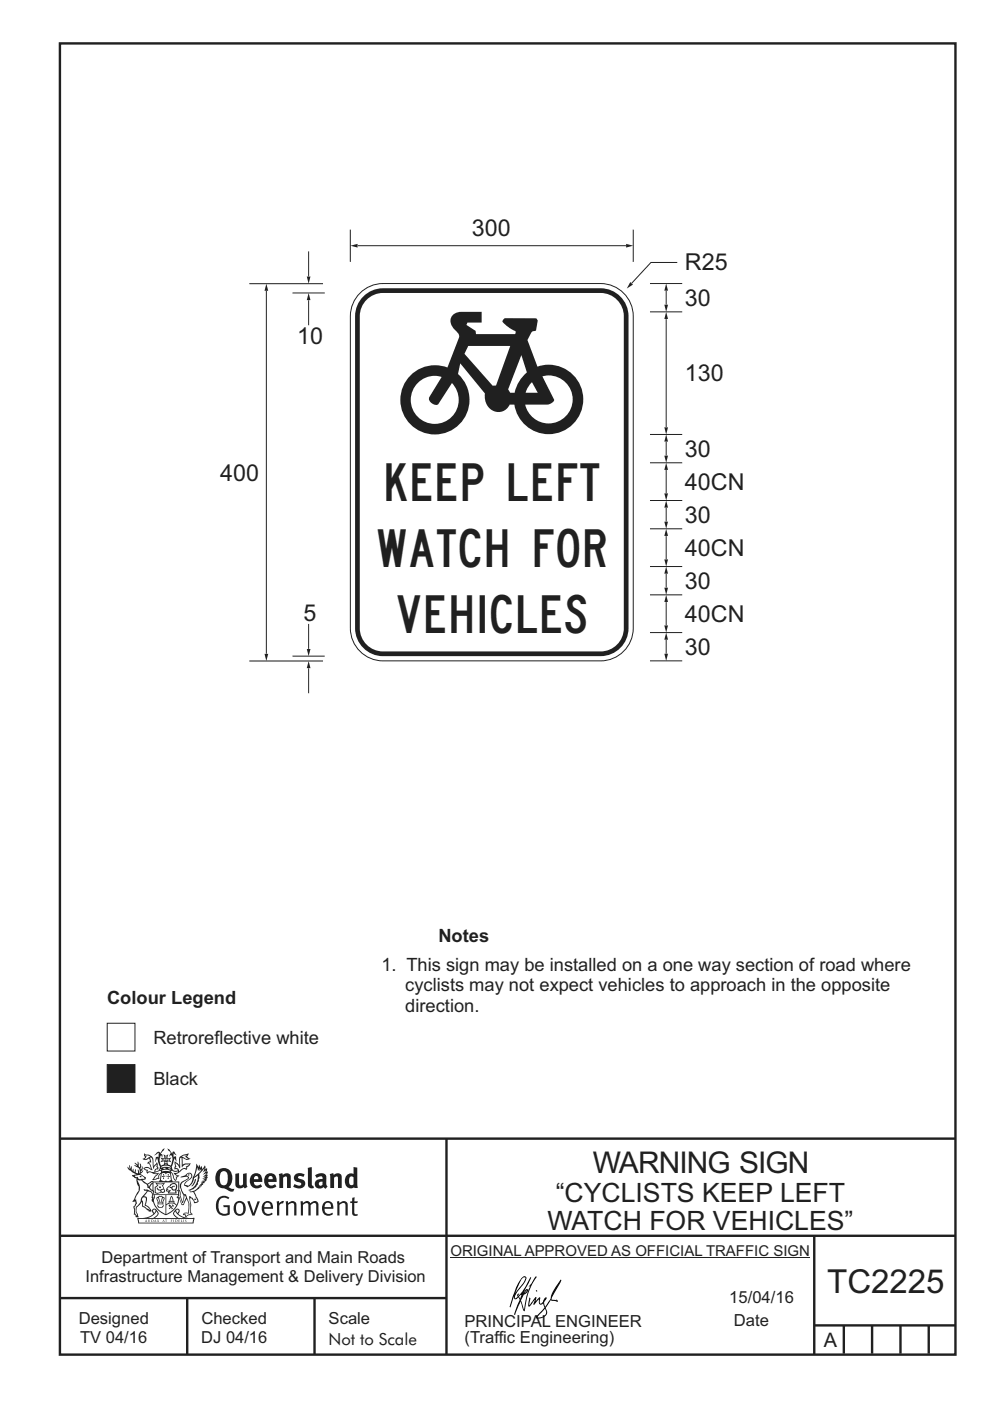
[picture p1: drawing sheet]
<svg xmlns="http://www.w3.org/2000/svg" width="210mm" height="297mm" viewBox="0 0 210 297" stroke-linecap="round" stroke-linejoin="round" font-family="sans-serif">
<g fill="none" stroke="#231f20" stroke-width=".51">
<path d="M12.7 9.2h190v278h-190zM12.7 241.4h190M94.7 241.4v45.8M12.7 262h190M12.7 275.2h82M39.7 275.2v12M66.7 275.2v12M172.7 262.2v25M172.7 281h30M179 281v6M185 281v6M191 281v6"/>
<path d="M197 281v6"/>
</g>
<path d="M95.5 266.7h76.3" fill="none" stroke="#231f20" stroke-width=".21"/>
<g fill="#231f20">
<path d="M47 248.5a2.55 2.55 0 0 0 0 2.7l.3 .1a.81 .81 0 0 0 1-.9v-.6a1.04 1.04 0 0 0-1.1-1.5zM46.3 248.1a1.82 1.82 0 0 1 2.1-.2 1.82 1.82 0 0 1 .9 1.9 2.29 2.29 0 0 1-.8 1.9l.7 .3h.5l-.2 .6a2.87 2.87 0 0 1-2-.7 2.12 2.12 0 0 1-1.7-3.1z" fill-rule="evenodd"/>
<path d="M49.9 248.9l.8-.2v2a.46 .46 0 0 0 .2 .6 .46 .46 0 0 0 .7-.2v-2.2l.7-.2v2.4l.2 .5-.6 .4-.2-.3a1.02 1.02 0 0 1-1.2 .2 1.02 1.02 0 0 1-.6-1.1z" fill-rule="evenodd"/>
<path d="M54 249.5l-.1 .5h.9a.49 .49 0 0 0-.2-.6 .49 .49 0 0 0-.6 .1zM53.4 249.2a1.34 1.34 0 0 1 1.6-.3 1.34 1.34 0 0 1 .6 1.5v.2h-1.7a.77 .77 0 0 0 .5 .8 .77 .77 0 0 0 .9-.3l.3 .4a1.59 1.59 0 0 1-2.1 .2 1.59 1.59 0 0 1-.4-2z" fill-rule="evenodd"/>
<path d="M57 249.5l-.1 .5h.9a.49 .49 0 0 0-.2-.6 .49 .49 0 0 0-.6 .1zM56.4 249.2a1.34 1.34 0 0 1 1.6-.3 1.34 1.34 0 0 1 .7 1.5v.2h-1.8a.77 .77 0 0 0 .5 .8 .77 .77 0 0 0 .9-.3l.3 .4a1.59 1.59 0 0 1-2 .2 1.59 1.59 0 0 1-.5-2z" fill-rule="evenodd"/>
<path d="M59.1 248.9l.8-.2 .1 .4a.95 .95 0 0 1 1-.3 .95 .95 0 0 1 .7 .8v2.3h-.8v-2.3a.46 .46 0 0 0-.8 .1v2.2h-.9z" fill-rule="evenodd"/>
<path d="M62.5 249.1a1.75 1.75 0 0 1 2.1-.1l-.2 .5-.6-.2a.43 .43 0 0 0-.6 .3l.4 .3a1.04 1.04 0 0 1 1.2 1.2 1.04 1.04 0 0 1-1.4 .9l-1.2-.4 .3-.6 1 .4 .4-.4a.88 .88 0 0 0-1-.5l-.4-.2-.1-.4z" fill-rule="evenodd"/>
<path d="M65.3 247.6l.8-.2 .1 3.8 .2 .2 .2 .5a.88 .88 0 0 1-1-.1 .88 .88 0 0 1-.3-1z" fill-rule="evenodd"/>
<path d="M67.8 250.6a.43 .43 0 0 0-.1 .7 .43 .43 0 0 0 .7-.1v-.7zM66.8 249.2a1.7 1.7 0 0 1 2.4 .1v1.8l.3 .4-.4 .5-.5-.3a1.03 1.03 0 0 1-1.7-.2 1.03 1.03 0 0 1 .8-1.5h.7v-.4a.8 .8 0 0 0-1.2 .1z" fill-rule="evenodd"/>
<path d="M69.9 248.9l.8-.2 .1 .4a.95 .95 0 0 1 1-.3 .95 .95 0 0 1 .7 .8v2.3h-.8v-2.3a.46 .46 0 0 0-.8 .1v2.2h-.8z" fill-rule="evenodd"/>
<path d="M74.3 249.5a1.48 1.48 0 0 0 0 1.7l.4 .1 .3-.2v-1.5l-.3-.2zM75 247.4l.8 .2 .1 4.3h-.7l-.1-.2a1.26 1.26 0 0 1-1.4 0 1.26 1.26 0 0 1-.6-1.3 1.29 1.29 0 0 1 .5-1.3 1.29 1.29 0 0 1 1.4-.2z" fill-rule="evenodd"/>
<path d="M46.4 253.9a1.72 1.72 0 0 1 2.2 0l-.2 .3a1.24 1.24 0 0 0-1.4-.1 1.24 1.24 0 0 0-.7 1.3 1.49 1.49 0 0 0 1.3 2l.7-.2v-1.3h-.9l-.1-.4h1.4v2a1.93 1.93 0 0 1-2.2-.1 1.93 1.93 0 0 1-.7-2.2l.2-.7z" fill-rule="evenodd"/>
<path d="M50.3 255.2a1.65 1.65 0 0 0 .3 2.2 .99 .99 0 0 0 1-1.5 .78 .78 0 0 0-.4-.8 .78 .78 0 0 0-.9 .1zM50 254.9a1.33 1.33 0 0 1 1.6-.1 1.33 1.33 0 0 1 .5 1.5 1.31 1.31 0 0 1-1.3 1.5 1.31 1.31 0 0 1-1.3-1.6l.1-.5z" fill-rule="evenodd"/>
<path d="M52.5 254.7l.4-.1 .9 2.6 .8-2.5h.5l-1.1 3h-.5z" fill-rule="evenodd"/>
<path d="M56.2 255.2l-.2 .7h1.4a.7 .7 0 0 0-.3-.8 .7 .7 0 0 0-.9 .1zM55.9 255a1.22 1.22 0 0 1 1.5-.2 1.22 1.22 0 0 1 .5 1.5h-1.9a.93 .93 0 0 0 .5 1 .93 .93 0 0 0 1.2-.2l.1 .3a1.43 1.43 0 0 1-1.7 .1 1.43 1.43 0 0 1-.6-1.7z" fill-rule="evenodd"/>
<path d="M58.7 254.8l.4-.2 .1 .5 .4-.3 .6-.2-.2 .6a.66 .66 0 0 0-.8 .6v1.9h-.4z" fill-rule="evenodd"/>
<path d="M60.6 254.8l.4-.2 .1 .5a.94 .94 0 0 1 1-.4 .94 .94 0 0 1 .8 .7v2.3h-.5l-.1-2.5a.81 .81 0 0 0-1.2 .3v2.2h-.4z" fill-rule="evenodd"/>
<path d="M63.7 254.7l.5-.1 .1 .5 .4-.3a.78 .78 0 0 1 1.1 .3 .9 .9 0 0 1 1-.5 .9 .9 0 0 1 .7 .8v2.3h-.4l-.1-2.5a.67 .67 0 0 0-1.1 .3v2.2h-.5v-2.4l-.4-.2-.7 .4v2.2h-.5z" fill-rule="evenodd"/>
<path d="M69 255.2l-.2 .7h1.4a.7 .7 0 0 0-.3-.8 .7 .7 0 0 0-.9 .1zM68.7 255a1.22 1.22 0 0 1 1.5-.2 1.22 1.22 0 0 1 .5 1.5h-1.9a.93 .93 0 0 0 .5 1 .93 .93 0 0 0 1.2-.2l.1 .3a1.44 1.44 0 0 1-1.7 .1 1.44 1.44 0 0 1-.6-1.7z" fill-rule="evenodd"/>
<path d="M71.4 254.8l.5-.2 .1 .5a.94 .94 0 0 1 1-.4 .94 .94 0 0 1 .7 .7v2.3h-.4l-.1-2.5a.81 .81 0 0 0-1.2 .3v2.2h-.5z" fill-rule="evenodd"/>
<path d="M74.7 254l.5-.2v.9h.7l-.1 .4h-.7l.1 2.2 .1 .1h.5l.1 .3a.75 .75 0 0 1-1.2-.6v-2h-.4v-.4h.4z" fill-rule="evenodd"/>
<path d="M30.8 244.9l1.1 .3-.9 .5h-.4l.5-.5zM31.8 245.5l.2-.1a2.44 2.44 0 0 1 .4 2l.1 .4 .7-1-.1 .6 .3 .3a.57 .57 0 0 0-.6 .8l-1-.2-.5 .2 .1-.5-.7-.2 .6-.2 1 .5 .1-.1-.6-1.3-.2-.1 .5-.1zM30.7 244.5l-.2 .4 .3 .4-.6 .4a1.04 1.04 0 0 0 1.4-.1l.2 .7h-.4l-.2 .4a.94 .94 0 0 1 .9 1.1l-.2-.1a1.16 1.16 0 0 0-1.5-.1l.3 .4 .4 .2 .1 .5 .2 .2v-.2a.94 .94 0 0 1 1.1 .2h.9l-1.2 1.2a1.13 1.13 0 0 0 1.2-.2l.4-.1-.1-.4 .5-.7a.83 .83 0 0 0-.6 1.1l-.3-.1-.7 .3 1.1-1.4-.5 .2-.5-.1 1.3-.5-.2-.2-.8 .4v-.3l.2-.2 .3 .1 .1-.3-.2-.4v-.6l-.2-.3-.6 .9v-.7a1.42 1.42 0 0 0-1.7-1.8z" fill-rule="evenodd"/>
<path d="M38.5 245.3l.5-.3 .7-.1-.6 .3 .8 .5h-.3zM38.3 245.5h.2l.1 2a1.69 1.69 0 0 1 1.5-.7l-.7 .5 .1 .5a1.1 1.1 0 0 0-1.5 .6l-.1-.5-.2-.2h-.5l.2-.4-.2-.7a1.42 1.42 0 0 1 .8 1.1l.2-.1zM37.1 246.2l.1 1-.2 .3v.5l.6-.1 .1 .2a.96 .96 0 0 1-1.1-.1l-.1 .1a1.06 1.06 0 0 0 1.3 .2v.1a.72 .72 0 0 1-1 .2l.3 .5 .6 .3-.4 .1-.1 .7-.3-.4-.3-1.1-.4-.4 .4 .9a1.54 1.54 0 0 0 .6 1.2l.2-.3a.58 .58 0 0 1 .5-.7l.1-.2h-.3l-.4-.3 .9-.5a.93 .93 0 0 1 1.1-.5l.1 .2 .2-.1 .1-.5a.99 .99 0 0 0 .7-.9l-1.3 .1-.4 .3v-1.5l.9 .4 .8-.3h-.3l-.5-.4 .4-.7-.7 .2a1.46 1.46 0 0 0-1.3 2.1v.4l-.2-.4z" fill-rule="evenodd"/>
<path d="M35.6 248.9l.2 .1-.1 .4h.3l-.3 .1v.5l-.1-.6h-.3l.3-.1z" fill-rule="evenodd"/>
<path d="M34.6 248.9l.2 .1-.1 .3 .4 .1h-.4v.6l-.1-.5-.3-.1h.3z" fill-rule="evenodd"/>
<path d="M34.3 248.8a.57 .57 0 0 1 .9 .2 .57 .57 0 0 1 .9-.2l.2 1.4-.2 .1a.57 .57 0 0 1-.9-.1 .69 .69 0 0 1-1.1 0zM34.2 248.1l-.3 2.1-.2 .4h2.9l-.1-.4-.3-2.1h-.2v.3l-.8-.1-.9 .1 .1-.3z" fill-rule="evenodd"/>
<path d="M34.2 252.4a.3 .3 0 0 0 .6 0 .3 .3 0 0 0-.6 0zM33.3 251l.3 .3-.3 .3a.79 .79 0 0 0 0 1.3l.8-.2-.1-.3a.55 .55 0 0 1-.7-.6h.1l.1 .3 .4 .1 .8-.2-.4-.7 .4-.3-.7 .1zM33 250.7l1.1 .2 .9-.2-.4 .7 .4 1.1a.56 .56 0 0 1-.8 .3l-.2 .1a.73 .73 0 0 1-.9 .1 .73 .73 0 0 1-.3-.9v-.4l.5-.4z" fill-rule="evenodd"/>
<path d="M35.6 251.9l.7-.5a.58 .58 0 0 1 1-.1 .58 .58 0 0 1-.5 .9l-.2-.3a.43 .43 0 0 1 .6-.3v-.1a.57 .57 0 0 0-.8 .2l-.2-.1-.3 .2 .4 .1a.55 .55 0 0 0 .9 .5v.5h-1.3l.3-.4-.1-.2-.6 .1 .2-.2-.2-.1zM35.4 251.8l-.1 .2a.39 .39 0 0 0 .2 .7l.3-.1-.2 .5h1.9l-.1-.8a.86 .86 0 0 0-.1-1.4 .86 .86 0 0 0-1.3 .4z" fill-rule="evenodd"/>
<path d="M36 254.8h.8v.2h-.8zM36.4 253.8l.2 .8h-.4zM36.4 253.5l-.3 .5-.1 .6h-.2v.4l-.7 .4 .1 .2a1.48 1.48 0 0 1 2.2 .1l.2-.1-.6-.5v-.5h-.2l-.1-.6z" fill-rule="evenodd"/>
<path d="M35.8 255.4l.3 .1 .2 .3 .3-.2-.2-.2a.38 .38 0 0 1 .4 .5l-.1-.2-.3 .3 .3 .2-.3 .2-.1-.3-.4 .3-.1-.2 .4-.3-.2-.1-.1 .1z" fill-rule="evenodd"/>
<path d="M34.5 254h.2v.2l-.3 .6h-.1zM33.6 255.3h.9v.2a.55 .55 0 0 1-.8 .4v-.2h-.2zM33.4 254h.2l.2 .8h-.2zM33.6 255h.8l.1 .1-.8 .1zM33.8 253.7h.5l-.2 1.1h-.2zM33.3 253.8l-.1 .3 .3 1.2a.48 .48 0 0 0-.1 .5 .48 .48 0 0 0 .4 .3l.6-.1a.49 .49 0 0 0 .2-.7l.3-1.2-.1-.3a1.42 1.42 0 0 0-1.5 0z" fill-rule="evenodd"/>
<path d="M33.6 251.6h.5l.1 .3h-.4z" fill-rule="evenodd"/>
<path d="M41.3 250.1l.3-.2-.2 .9-.6 .7h-.2l.5-.7z" fill-rule="evenodd"/>
<path d="M39.7 249l.3-.2 .5 .2a.88 .88 0 0 1-.6 1.1 1.22 1.22 0 0 0-.8 1.3l.5 .2a.72 .72 0 0 0 .9-.4l.5-.8 .2-.6 .8-.6v.3a2.85 2.85 0 0 1-2 2.8l.1 .1a2.13 2.13 0 0 0 1.9-1.5l-.1-.2a2.01 2.01 0 0 0 .3-1.8l1.2-1.3-.4 1 .7-.5-.7 1 .8-.4-.8 .8 .7-.1-.9 .5 .8-.1-.8 .4h.7l-.8 .3 .3 .2h-.4l.2 .4-.4-.1 .2 .3h-.4l.1 .3h-.1a2.16 2.16 0 0 1-2 1l.1 .2h.4a.76 .76 0 0 1 .7 .7l.5 1.2-.6 .2a1.45 1.45 0 0 0-1.2-1.3l.3 1.8-.1 1.9 .4 .2a1.07 1.07 0 0 0-1.2 .4v-.3l-.5-.2a.87 .87 0 0 1 1-.1l.1-.7a4.4 4.4 0 0 0-.6-3.1l-.1-.3h-.2a2.16 2.16 0 0 1-.7-2.2l.3-.3 1.2-.8a.55 .55 0 0 0-.4-.7zM37.8 252.4a.76 .76 0 0 1 .3 1.1l.6 1.6 .4-1.7 .2 .1a.61 .61 0 0 1-.1 .9l-.3 .9h-.2l-.7-1.6-.3 .1a1.18 1.18 0 0 0 .1-1.4zM41.8 247.5l.2 .8 .3-.6v.6l.3-.5a1.9 1.9 0 0 1-1.1 1.4l-.3 .3zM38.2 249.6l1.4-.1 .2 .1v.3l-.5 .3a1.26 1.26 0 0 0-1 1.9l.2 .7a1.84 1.84 0 0 1 .2 2l-.4-1.3a.96 .96 0 0 0-.4-1.3l-.4 .3a.78 .78 0 0 1-.1 1.3l.2 .2h.4l.4 1.1a.38 .38 0 0 0 .2 .4 .38 .38 0 0 0 .4-.1l.6-1.2a2.94 2.94 0 0 1 .3 2.5v.5l-.8-.1-.3 .4v.2l.4-.1 .1 .4 .2 .1a1.02 1.02 0 0 1 1.3-.5l-.1-.4-.3-.1 .2-1.7-.3-1.4 .1 .1a1.14 1.14 0 0 1 .7 .9 .63 .63 0 0 0 .9-.2 .63 .63 0 0 0-.2-.8l-.6-1.3 .9-.6 .2-.3 .2-.1v-.2h.3l-.1-.3h.4l-.1-.3 .5-.1-.2-.2 .5-.4 .1-.2-.3 .1 .5-.6-.3 .1 .3-.6-.4 .1 .4-.5v-.3l-.3 .2 .1-.6v-.3l-.4 .3-.1-.8-.5 .8-.2-.7-.2 .5-.3-.8-.1 .6-.5-.8-.1 1.4-.7 1.9a1.81 1.81 0 0 1-.9 1.4l-.6-.2a1.75 1.75 0 0 1 1.1-1.2 .75 .75 0 0 0 .1-1.3 .75 .75 0 0 0-1.2 .5z" fill-rule="evenodd"/>
<path d="M41.2 254.2l.3-.1 .1 .3h-.4z" fill-rule="evenodd"/>
<path d="M29.4 258.4h11.6l-.2 .8h-11.3zM31.3 258.2l.5-.1a2.48 2.48 0 0 0 1.4-1.3l.2 .6-.5 .5-.4 .3zM32.5 256.6l.3-.2 .2 .2-.3 .6zM37.2 256.8a2.65 2.65 0 0 0 1.8 1.4h-1.1l-.5-.3-.5-.5zM37.4 256.6l.2-.2 .3 .2-.3 .6zM29.2 258.2l.1 1.2h11.7l.3-1.1-.2-.1a4.1 4.1 0 0 1-3.3-.9l.3-.4-.1-.5a1.06 1.06 0 0 0-1.3 .9l.2 .4 .6 .5h-4.7l.3-.1a.84 .84 0 0 0 .6-.7 .84 .84 0 0 0-.5-.9l-.3-.2-.5 .1-.1 .5 .3 .4a4.2 4.2 0 0 1-3.4 .9z" fill-rule="evenodd"/>
<path d="M31 258.7l.1 .2h-.2zM31 258.6l-.3 .5 .4-.1 .2 .1z" fill-rule="evenodd"/>
<path d="M31.3 258.6h.2v.4a.25 .25 0 0 0 .3-.1 .25 .25 0 0 0-.1-.3h.1a.29 .29 0 0 1 0 .4 .29 .29 0 0 1-.4 0 .29 .29 0 0 1 0-.4z" fill-rule="evenodd"/>
<path d="M32.2 258.6a.22 .22 0 0 1 .3 .2 .22 .22 0 0 1-.3 .2zM32 258.6v.5a.33 .33 0 0 0 .5-.1 .33 .33 0 0 0 0-.4 .33 .33 0 0 0-.5 0z" fill-rule="evenodd"/>
<path d="M32.9 258.7l.1 .2h-.2zM32.9 258.6l-.2 .5 .3-.1 .2 .1z" fill-rule="evenodd"/>
<path d="M33.3 258.6h.2v.2l.3-.2-.2 .2 .2 .3-.3-.2-.1 .2h-.1l.2-.3z" fill-rule="evenodd"/>
<path d="M34.7 258.7l.1 .2h-.2zM34.7 258.6l-.3 .5 .4-.1 .2 .1z" fill-rule="evenodd"/>
<path d="M35 258.6h.4h-.1v.5h-.2l.1-.5z" fill-rule="evenodd"/>
<path d="M36.2 258.6h.3h-.2v.2h.2h-.2l.1 .3h-.2z" fill-rule="evenodd"/>
<path d="M36.7 258.6h.2v.5h-.2z" fill-rule="evenodd"/>
<path d="M37.3 258.6a.22 .22 0 0 1 .3 .2 .22 .22 0 0 1-.3 .2zM37.1 258.6v.5a.33 .33 0 0 0 .5-.1 .33 .33 0 0 0 0-.4 .33 .33 0 0 0-.5 0z" fill-rule="evenodd"/>
<path d="M37.8 258.6h.3h-.1v.2h.1h-.1v.2l.1 .1h-.3z" fill-rule="evenodd"/>
<path d="M38.3 258.6h.3l-.1 .4 .2 .1h-.4z" fill-rule="evenodd"/>
<path d="M38.9 258.6h.2v.5h-.2z" fill-rule="evenodd"/>
<path d="M39.3 258.6h.2l-.2 .1 .2 .2-.1 .2h-.1v-.2l.2 .1z" fill-rule="evenodd"/>
<path d="M34.2 247.4a1.51 1.51 0 0 1 2 .2 2.67 2.67 0 0 0-2.1 0zM35.7 247.6l.4 .2 .1 .2-.4-.1zM34.6 247.7l.4-.1 .2 .2h-.4zM34 247.9l.3 .1-.3 .1zM34.9 246.9l.3-.2 .2 .2zM34.9 245.7h.2v.4h-.2zM35 245.1l.2 .2 .2-.2-.1 .4h-.2zM35.1 246.3h.2l.1 .4-.2-.2-.2 .2zM35.3 245.7h.2v.4h-.2zM34.4 245.7l.3 .1v.2l-.3 .1 .2-.2zM35.7 245.8l.3-.1-.2 .2 .2 .2-.4-.1zM32.7 244.9l1-.5-.1 1-.2-.1-.4 .1-.2 1.1 .5-1 .2 .9a1.84 1.84 0 0 1 .3 1.7l.4 .1a2.48 2.48 0 0 1 2.2 .1l.2-.3-.2-.7 .7-1.7 .4 .6-.2-1-.2-.1-.2 .3v-.9l.6 .4-.6-.7h-.3l-.1 .4-.5-.8-.5-.3 .2 .4 .5 .6-.4 .7 .4-.3a2.06 2.06 0 0 1 0 2.2l-.6-.2-.1-.6 .1-.1 .8 .2-.4-.5 .4-.5-.7 .2-.2-.2 .2-.7-.5 .4-.5-.4 .2 .7-.2 .2-.7-.2 .4 .5-.4 .5 .7-.2 .2 .1-.2 .6-.5 .2a2.02 2.02 0 0 1 0-2.2l.3 .5-.1-.6-.3-.1 .8-1.2-.5 .3-.4 .7-.2-.3a.8 .8 0 0 0-.8 .5z" fill-rule="evenodd"/>
<path d="M29.2 250.1l.3 .2a.61 .61 0 0 1 .8 .3l.3 .2a.8 .8 0 0 1 .6 1l.4 .1 .5 .6a1 1 0 0 1 .5 1l-.1 .7v-.5h-.1a.96 .96 0 0 0-.8-1.3l-.3-.2h-.6l-.1-.1-.2 .1 .2 .3h.5l-1.1 1.4-.2 .9-.4 .6a1.33 1.33 0 0 0-.5 1.8l.2 .5a1.26 1.26 0 0 1-.5-1.4l-.1-.4a1.56 1.56 0 0 0 .4-1.7l-.3 .2 .2-.5a3.2 3.2 0 0 0 .7-3zM30.4 253.9h.4a2.06 2.06 0 0 1-.1 1.6l.7 .5 .4 .5-.6-.2-.8-.6-.1-.9a.51 .51 0 0 1 .1-.9zM28.6 249.3a1.52 1.52 0 0 1 2.1 .6l-1.1 .1-.2-.1-.2-.4-.4 .1zM27.5 247v.8l-.3-.4-.2 .1a3.1 3.1 0 0 0 2 1.5l-1 .1 .5 .6 .5 .1v1.1a1.84 1.84 0 0 1-.2 2.5l-.4 .9-.4 .4 .3 .1 .4-.1 .1 .4-.2 .5-.3 .2 .1 1.8 .2-.1 .2 .6h.2l.4-.1-.1-.5a1.3 1.3 0 0 1-.1-1.6l.8-1.1 .2 1.1 .6 .2 .4 .6 .2-.2 .2 .4 .5-.1a1.85 1.85 0 0 0-1.2-1.3l.1-.3a1.39 1.39 0 0 0 0-1.5h-.5l.5-.6a.66 .66 0 0 1 .9-.4 .66 .66 0 0 1 .3 .9l-.1 .4h.2v.1l-.2 .3 .2 .5 .2-.3a2.24 2.24 0 0 0 .1-2.2 .73 .73 0 0 1-.7-.6 .73 .73 0 0 1 .5-.8l.1-.2a.94 .94 0 0 0-.9 .8 .48 .48 0 0 1-.1-.5 .48 .48 0 0 1 .5-.3l.5-.3a.51 .51 0 0 0-.8 .2l-.5 .3-1-.8 .6-.1 .1-.5-1.1-.7 .5-.4v-.4l-.5 .5 .1-.2a.69 .69 0 0 0 .2-1.1v.5l-.3 .2 .1-1.1-.3-.2 .1 .6-.1 .2-.4-1.2v.6l-.7-.3 .6 .6-.6-.2 .2 .3a1 1 0 0 1 .8 1.5l-.2-.8v.8l-.5-.2-.1-.7-.2 .6-.2-.1v-.6l-.2 .4-.2-.2 .1-.7-.2 .5z" fill-rule="evenodd"/>
<path d="M29.5 249.5l.3-.2 .3 .3z" fill-rule="evenodd"/>
<path d="M32.4 250.5h5.6v2l-.2-.1v-1.7h-5.2v2.5h5.2v-.8l.1 .2-.1 1.1v-.3h-2.5v4a4.1 4.1 0 0 0 2.6-3.6l.1-.1a4 4 0 0 1-2.8 3.9 4.2 4.2 0 0 1-2.8-4.7l.1 1.3 .1-.1a3.8 3.8 0 0 0 2.5 3.3v-4h-2.5l-.2-.9z" fill-rule="evenodd"/>
<circle cx="40" cy="249.1" r=".17"/>
</g>
<g fill="#000">
<path d="M111.6 273.7l.2-.2-.5 .7zM110.4 274.5l.2 .1-.3 .8-.2-.5zM110.9 270.9h.5a9.3 9.3 0 0 1-2 3.1l-.1 .3 1-2.5zM110.6 271a14.7 14.7 0 0 0-2.2 4.9l-.3 1.2 .1 .1 .8-2.3a.42 .42 0 0 0 .2 .6 .42 .42 0 0 0 .6-.3l.2-.1 .2 .5-1.1 3.2h.2l1.1-2.9 .6 1.9 .2 .2 .2-.5a13.5 13.5 0 0 1 2-6.2l.4-.5-.1-.2-1.6 2.1 .4-.1a14.9 14.9 0 0 0-1.3 5.1l-.4-1.1a1.39 1.39 0 0 1 .2-1.9l.1-.2a.92 .92 0 0 0 .8-1.2 .75 .75 0 0 0-.8 .7l-.1 .2 1.6-3.4h-.1l-.4 .7a10.5 10.5 0 0 1-2.2 3.3l.2-.5a.32 .32 0 0 0-.4 .2 .32 .32 0 0 0 .1 .4l-.5 .4a3.2 3.2 0 0 1 1.1-2.3l.5-.6a2.49 2.49 0 0 0 .7-1.6l-.4-.2z" fill-rule="evenodd"/>
<path d="M113.7 273.6l.3 .2h-.3z" fill-rule="evenodd"/>
<path d="M115.6 277.5a1.15 1.15 0 0 1 .1 1.3 1.15 1.15 0 0 1-1.2 .5l-.6 .1zM112.2 275.2l-.2 1.6 .2 .2 1.2-1.5-.2 1.1 1.1-1.1a.94 .94 0 0 0 .4 1.1l.5-.3 .3 .9-1.2 1.3a.98 .98 0 0 0-.5 1 1.9 1.9 0 0 0 2.3-1.3l-.1-.2a1.02 1.02 0 0 1 .2-1.4l.6-1 1.5 .3-.2-.4v.2l-1.1-.1v-.3l2-3.6 .1-.2-.2-.2-1.7 2.8a6.6 6.6 0 0 1-1.6 2.9l-.1-.2a1.01 1.01 0 0 1 .4-1.4l.1-.2-.3-.1-.4 .4-.1 .5-.6 .4-.1-.4 .1-.9-.2-.1-.9 1 .3-1h-.2l-1.4 1.8 .3-1.5v-.1z" fill-rule="evenodd"/>
</g>
<path d="M22.7 225.7h5.9v5.9h-5.9z" fill-rule="evenodd" fill="#231f20" stroke="#231f20" stroke-width=".21"/>
<g fill="#fff" stroke="#231f20" stroke-width=".21">
<path d="M22.7 216.9h5.9v5.9h-5.9z" fill-rule="evenodd"/>
<path d="M76.7 61.8a6.9 6.9 0 0 1 4.5-1.7h46.2a6.9 6.9 0 0 1 6.9 6.9v66.2a6.9 6.9 0 0 1-6.9 6.9h-46.2a6.9 6.9 0 0 1-6.9-6.9v-66.2a6.9 6.9 0 0 1 2.4-5.2z" fill-rule="evenodd"/>
</g>
<path d="M77.1 62.9a5.9 5.9 0 0 1 4.1-1.8h46.2a5.9 5.9 0 0 1 5.9 5.9v66.2a5.9 5.9 0 0 1-5.9 5.9h-46.2a5.9 5.9 0 0 1-5.9-5.9v-66.2a5.9 5.9 0 0 1 1.8-4.1z" fill-rule="evenodd" fill="#231f20"/>
<path d="M77.5 63.9a4.9 4.9 0 0 1 3.7-1.8h46.2a4.9 4.9 0 0 1 4.9 4.9v66.2a4.9 4.9 0 0 1-4.9 4.9h-46.2a4.9 4.9 0 0 1-4.9-4.9v-66.2a4.9 4.9 0 0 1 1.2-3.1z" fill-rule="evenodd" fill="#fff"/>
<path d="M141.3 135.7v2.9" fill="none" stroke="#231f20" stroke-width=".21"/>
<g fill="#231f20">
<path d="M141.3 134.1l.4 1.5h-.8z"/>
<path d="M140.9 138.6h.8l-.4 1.5z"/>
</g>
<path d="M143.7 55.6h-5.6l-4.1 4.4M137.9 134.1h6.8" fill="none" stroke="#231f20" stroke-width=".21"/>
<path d="M133.7 59.8l.6 .5-1.4 .9z" fill="#231f20"/>
<path d="M75.9 52.1h56.9" fill="none" stroke="#231f20" stroke-width=".21"/>
<g fill="#231f20">
<path d="M132.8 51.7l1.5 .4-1.5 .4z"/>
<path d="M74.3 52.1l1.5-.4v.8z"/>
</g>
<path d="M134.3 48.7v6.8" fill="none" stroke="#231f20" stroke-width=".21"/>
<path d="M99.3 73.3h8.9l-3 8.4-.7 .1-6-6.8zM88.9 80.9a5.1 5.1 0 0 0-.5 7.3 5.1 5.1 0 0 0 7.3 .3 5.1 5.1 0 0 0 .2-7.3l-2.9 4.5a1.36 1.36 0 0 1-1.4-.2 1.36 1.36 0 0 1-.5-1.3l2.6-4.3a4.9 4.9 0 0 0-4.8 1zM115 79.8a5.1 5.1 0 0 1 6.3 3.7 5.1 5.1 0 0 1-3.8 6.2 5.1 5.1 0 0 1-6.1-3.9h4.7a1.6 1.6 0 0 0 1.4-1.1zM112.8 81l1.3 2.3h-2.6l.4-1zM96 66.8a2.35 2.35 0 0 0 .7 3.4 1.44 1.44 0 0 1 .7 1.3l-2.5 6.4a7.3 7.3 0 0 0-10 7.1 7.3 7.3 0 0 0 10.5 6.4 7.3 7.3 0 0 0 1.7-12.1l.5-2.3 5.2 6.4a3 3 0 0 0 1 3.2 3 3 0 0 0 3.3 .4l.6-.5 .4-.7h1a7.3 7.3 0 0 0 8.8 6.1 7.3 7.3 0 0 0 5.5-9.2 7.3 7.3 0 0 0-9.4-5l-2.1-5.6 .6-1.2a.94 .94 0 0 1 1-.7l.2-.2 .4-2.1-.3-.4h-6.7a.75 .75 0 0 0-.5 .8l1.2 1 1.5 .9v.5l-.1 .1h-8.2l-.1-.6-2-1.3 .2-.5h3.1v-2.3h-4.3l-.8 .1zM110.6 75.3l1.2 3.7-1.1 1-.8 1.2-.8 2.1h-.9l-.4-.7z" fill-rule="evenodd" fill="#231f20"/>
<path d="M141.3 61.7v2.9M137.9 140.1h6.8" fill="none" stroke="#231f20" stroke-width=".21"/>
<g fill="#231f20">
<path d="M141.3 60.1l.4 1.5h-.8z"/>
<path d="M140.9 64.6h.8l-.4 1.5z"/>
</g>
<path d="M137.9 60.1h6.8M137.9 66.1h6.8M141.3 67.7v22.9" fill="none" stroke="#231f20" stroke-width=".21"/>
<g fill="#231f20">
<path d="M141.3 66.1l.4 1.5h-.8z"/>
<path d="M140.9 90.6h.8l-.4 1.5z"/>
</g>
<path d="M141.3 93.7v2.9" fill="none" stroke="#231f20" stroke-width=".21"/>
<g fill="#231f20">
<path d="M141.3 92.1l.4 1.5h-.8z"/>
<path d="M140.9 96.6h.8l-.4 1.5z"/>
</g>
<path d="M137.9 92.1h6.8M137.9 98.1h6.8M141.3 127.7v4.9" fill="none" stroke="#231f20" stroke-width=".21"/>
<g fill="#231f20">
<path d="M141.3 126.1l.4 1.5h-.8z"/>
<path d="M140.9 132.6h.8l-.4 1.5z"/>
</g>
<path d="M141.3 121.7v2.9" fill="none" stroke="#231f20" stroke-width=".21"/>
<g fill="#231f20">
<path d="M141.3 120.1l.4 1.5h-.8z"/>
<path d="M140.9 124.6h.8l-.4 1.5z"/>
</g>
<path d="M141.3 113.7v4.9M137.9 120.1h6.8M137.9 126.1h6.8" fill="none" stroke="#231f20" stroke-width=".21"/>
<g fill="#231f20">
<path d="M141.3 112.1l.4 1.5h-.8z"/>
<path d="M140.9 118.6h.8l-.4 1.5z"/>
</g>
<path d="M141.3 107.7v2.9" fill="none" stroke="#231f20" stroke-width=".21"/>
<g fill="#231f20">
<path d="M141.3 106.1l.4 1.5h-.8z"/>
<path d="M140.9 110.6h.8l-.4 1.5z"/>
</g>
<path d="M141.3 99.7v4.9M137.9 106.1h6.8M137.9 112.1h6.8" fill="none" stroke="#231f20" stroke-width=".21"/>
<g fill="#231f20">
<path d="M141.3 98.1l.4 1.5h-.8z"/>
<path d="M140.9 104.6h.8l-.4 1.5z"/>
</g>
<path d="M65.5 141.7v5.3" fill="none" stroke="#231f20" stroke-width=".21"/>
<path d="M65.5 140.1l.4 1.6h-.8z" fill="#231f20"/>
<path d="M65.5 63.7v5.3" fill="none" stroke="#231f20" stroke-width=".21"/>
<path d="M65.5 62.1l.4 1.5h-.8z" fill="#231f20"/>
<path d="M65.5 132.3v5.3" fill="none" stroke="#231f20" stroke-width=".21"/>
<path d="M65.1 137.6h.8l-.4 1.5z" fill="#231f20"/>
<path d="M65.5 53.3v5.3" fill="none" stroke="#231f20" stroke-width=".21"/>
<path d="M65.1 58.6h.8l-.4 1.5z" fill="#231f20"/>
<path d="M74.3 48.7v6.8M52.9 60.1h15.6M56.5 61.7v76.9M62 62.1h6.9M62 139.1h6.9M52.9 140.1h15.6" fill="none" stroke="#231f20" stroke-width=".21"/>
<g fill="#231f20">
<path d="M56.5 60.1l.4 1.6h-.8z"/>
<path d="M56.1 138.6h.8l-.4 1.5z"/>
</g>
<g font-size="8" fill="#231f20">
<text x="82" y="106.1">KEEP LEFT</text>
<text x="80.1" y="120.1">WATCH FOR</text>
<text x="84.3" y="134.1">VEHICLES</text>
</g>
<text font-size="7" fill="#231f20" x="175.5" y="274.2">TC2225</text>
<text font-size="6.4" fill="#231f20" x="125.7" y="248.6">WARNING SIGN</text>
<g font-size="5.6" fill="#231f20">
<text x="117.9" y="254.8">“CYCLISTS KEEP LEFT</text>
<text x="116.1" y="260.7">WATCH FOR VEHICLES”</text>
</g>
<g font-size="4.9" fill="#231f20">
<text x="100.1" y="50.1">300</text>
<text x="145.3" y="57.2">R25</text>
<text x="145.3" y="64.9">30</text>
<text x="63" y="72.9">10</text>
<text x="145.3" y="80.9">130</text>
<text x="46.7" y="101.9">400</text>
<text x="145.3" y="96.9">30</text>
<text x="145.3" y="103.9">40CN</text>
<text x="145.3" y="110.9">30</text>
<text x="145.3" y="117.9">40CN</text>
<text x="145.3" y="124.9">30</text>
<text x="64.4" y="131.7">5</text>
<text x="145.3" y="131.9">40CN</text>
<text x="145.3" y="138.9">30</text>
</g>
<text font-size="4.2" fill="#231f20" x="174.7" y="285.6">A</text>
<g font-size="3.9" fill="#231f20">
<text x="93" y="199.8">Notes</text>
<text x="80.9" y="205.9">1. This sign may be installed on a one way section of road where</text>
<text x="22.7" y="212.8">Colour Legend</text>
<text x="86" y="210.2">cyclists may not expect vehicles to approach in the opposite</text>
<text x="86" y="214.5">direction.</text>
<text x="32.5" y="221.3">Retroreflective white</text>
<text x="32.5" y="230">Black</text>
</g>
<g font-size="3.5" fill="#231f20">
<text x="21.5" y="267.8">Department of Transport and Main Roads</text>
<text x="18.1" y="271.8">Infrastructure Management &amp; Delivery Division</text>
<text x="16.7" y="280.7">Designed</text>
<text x="42.7" y="280.7">Checked</text>
<text x="69.7" y="280.7">Scale</text>
<text x="98.5" y="281.4">PRINCIPAL ENGINEER</text>
<text x="154.7" y="276.2">15/04/16</text>
<text x="155.7" y="281.2">Date</text>
<text x="17" y="284.8">TV 04/16</text>
<text x="42.7" y="284.8">DJ 04/16</text>
<text x="69.7" y="285.2">Not to Scale</text>
<text x="98.5" y="284.8">(Traffic Engineering)</text>
</g>
<text font-size="3.2" fill="#231f20" x="95.5" y="266.3">ORIGINAL APPROVED AS OFFICIAL TRAFFIC SIGN</text>
</svg>
